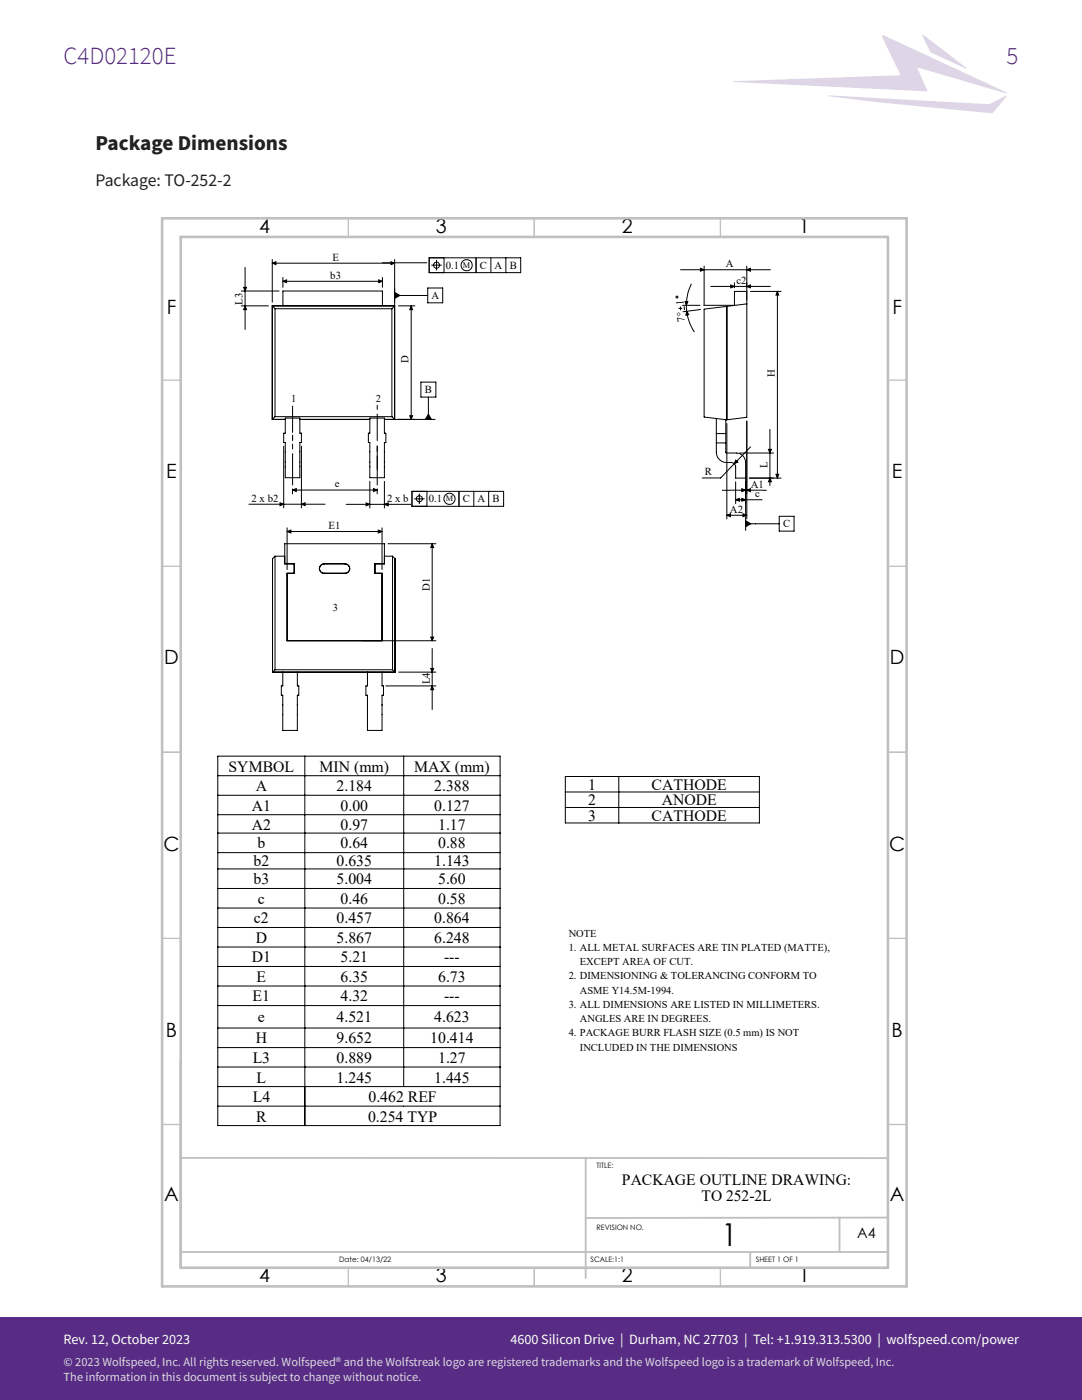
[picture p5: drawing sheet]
<svg xmlns="http://www.w3.org/2000/svg" width="216mm" height="279mm" viewBox="0 0 216 279" stroke-linecap="round" stroke-linejoin="round" font-family="sans-serif">
<g fill="#582c83">
<path d="M146.3 16.2l33.2-1.2 .1-.3-3.6-7.3a.25 .25 0 0 1 .1-.3 .25 .25 0 0 1 .2-.1l24.5 11.4 .1 .2-.2 .1-17.4-5.2-.1 .3 1.8 4.3v.1l-38.6-1.8z"/>
<path d="M184 6.9l8.9 6.8-7.2-3.2z"/>
<path d="M165.2 19l32.1 1.8 3.4-1.7 .2 .1-2.8 3.3-.2 .1-22.6-2.2-10-1.2z"/>
</g>
<path d="M0 262.9h215.9v16.5h-215.9z" fill="#582c84"/>
<g fill="none" stroke="#000" stroke-width=".2">
<path d="M48.1 58.1h7.6M48.6 57.3h.6l-.3 .8zM48.9 53.4v12.4M54.3 52.5l.8-.3v.6zM54.3 51.8v8.5M54.3 52.5h24.4M56.4 56.1l.8-.2v.5zM56.4 55.4v1.9M56.4 56.1h19.9M75.6 55.9l.7 .2-.7 .3zM76.3 55.4v1.9M76.3 52.4h8.9"/>
<path d="M78 52.2l.7 .3-.7 .3zM78.7 58.4l1.1 .6-1.1 .5zM78.7 51.8v31.9l-.5-.5M78.7 59h6.6M85.3 57.5h3v2.9h-3zM85.6 51.5h18.3v2.9h-18.3zM86.1 52.9h2.1M87.1 51.9v2.1M88.6 51.5v2.9M95 51.5v2.9M98 51.5v2.9M100.9 51.5v2.9"/>
<path d="M135.8 53.8h17.9M138 56.6l-.7 2-.3 2.3M139.8 53.5l.7 .3-.7 .3zM140.5 53.1v7.8M141.8 57.2h11.9M145.8 56.9l.8 .3-.8 .2zM146.6 56.4v1M149 57.2l.7-.3v.5zM149 53.8l.7-.3v.6zM149 53.1v30.2l-4 .5M149 58.2h-2.4v2.7h-6.2M149.7 58.2h6.2"/>
<path d="M155.1 58.2l.3 .7h-.6zM155.1 58.2v37.2M48.1 61h5.5M48.9 61l.3 .8h-.6zM54.3 61h24.4l-.5 .6M54.3 61v22.7M54.3 61l.6 .6M54.9 61.6v21.6M54.9 61.6h23.3M56.4 61v-2.9h19.9v2.9M78.2 61.6v21.6M79.5 61h3.3"/>
<path d="M82 61v22.7M82 61l.3 .8h-.5zM84 76.3h3v2.9h-3zM85.5 79.2v4.5M135.8 61.2v.7M136.2 61.5l-.8 .1M136.2 60.9h3.5M136.5 61.1l.1 .8M136.7 60.2h.6l-.3 .7zM137 60.9v1.2M137 62.1l.4 .7-.5 .1zM137 62.1l.6 2.4 1 1.8"/>
<path d="M139.8 61.8l-3.5 .4M145 61.1v22.7M145 61.1l-4.5 .6v21.5l4.5 .6M149 60.6l-4 .5M54.3 83.7h2.6M54.9 83.2h23.3M54.9 83.2l-.6 .5M56.6 89v12.4M56.9 83.4h2.9v3.1h.3v1.8h-.3v7h-2.9v-7h-.3v-1.8h.3zM58.4 97.8l.7-.3v.6zM58.4 97.6v1M58.4 97.8h16.9"/>
<path d="M59.8 83.7h14M60.1 89v12.4M73.8 83.4h2.9v3.1h.3v1.8h-.3v7h-2.9v-7h-.3v-1.8h.3zM73.8 96.1v5.3M74.5 97.5l.8 .3-.8 .3zM75.3 97.6v1M76.7 96.1v5.3M81.8 83h.5l-.3 .7zM82.2 98.1h18.3v2.9h-18.3zM82.6 99.6h2.1M83.7 98.5v2.1M85.2 98.1v2.9"/>
<path d="M85.5 82.7l.6 1h-1.2zM86.8 83.7h-10.1M91.6 98.1v2.9M94.5 98.1v2.9M97.5 98.1v2.9M142.9 86.5h1.9M142.9 83.5v6.8a2.06 2.06 0 0 0 2.1 2h.9a.94 .94 0 0 1 .9 .9v2.2h2M142.9 88.4h1.9M144.8 83.8v6.5l.1 .1h2a1.88 1.88 0 0 1 1.9 1.9v13.6M145 84.5v19.1M146.5 92.6l-2.7 2.8h-3.7M146.8 99.7l.7-.2v.5z"/>
<path d="M146.8 99.7h2M146.8 96.1v4.4M146.8 91.8l.4 .4-.7 .4zM147.7 90.4h6.7M148 97.5l.8 .3-.8 .3zM148 99.5l.8 .2-.8 .3zM148.8 99.7h3.3M148.8 97.8h.2M148.8 97.8l-4.7 .1M149 97.8l.7-.3v.6zM149 97.8l4 .1M149 84v19.6"/>
<path d="M149.5 95.4h6.4M149.8 89.2l-3.3 3.4M153.3 89.7h.6l-.3 .7zM153.6 85.7v11.2M153.6 95.4l.3 .7h-.6zM154.8 94.7h.6l-.3 .7zM49.7 100.6h15.2M54.9 111v22.7M54.9 111h1.9M54.9 111l-.5 .5v22.6M55.9 100.3l.7 .3-.7 .3zM57.3 106.1l.7-.3v.6z"/>
<path d="M57.3 105.3v8.4M57.3 106.1h18.9M60.1 100.6l.8-.3v.6zM64 112.8l.7-.3h4.1a.94 .94 0 0 1 1 1 .94 .94 0 0 1-1 .9h-4.1a.93 .93 0 0 1-.9-.6 .93 .93 0 0 1 .2-1zM69.1 100.7h12.9M73.1 100.4l.7 .3-.7 .2zM75.5 105.8l.7 .3-.7 .3zM76.2 105.3v8.4M76.7 111h1.6M76.7 100.7l.8-.3v.5zM77.4 108.5h9.6M78.3 111v22.7"/>
<path d="M78.3 111l.5 .5v22.6M86.2 108.5l.3 .8h-.5zM86.2 108.5v19.4M145 102.8l.8-.3v.6zM145 102.8h4M148.3 102.5l.7 .3-.7 .3zM148.8 103.9l1 .6-1 .6zM148.8 104.5h6.7M155.5 103h2.9v3h-2.9zM54.4 134.1h24.4M54.9 133.7h23.4M54.9 133.7l-.5 .4"/>
<path d="M56.4 134.1v2.8h-.3v1.8h.3v7.1h2.9v-7.1h.3v-1.8h-.3v-2.8M73.3 134.1v2.8h-.3v1.8h.3v7.1h2.9v-7.1h.3v-1.8h-.3v-2.8M77 136.9h10M78.3 133.7l.5 .4M79.6 134.1h7.4M86 127.1h.5l-.3 .8zM86 133.4h.5l-.3 .7zM86.2 136.9l.3 .7h-.5zM86.2 129.4v12.2M87 127.9h-29.7v-13.5h1.4v-1.9h-1.9v-4h19.9v4h-1.9v1.9h1.4v13.5M43.5 150.9h56.3v73.7h-56.3zM43.5 154.8h56.3"/>
<path d="M43.5 158.7h56.3M60.8 150.9v73.7M80.6 150.9v66M112.8 155h38.7v9.2h-38.7zM112.8 158.1h38.7M123.5 155v9.2M43.5 162.6h56.3M43.5 166.3h56.3M43.5 170.2h56.3M43.5 173.4h56.3M43.5 177.3h56.3M112.8 161.1h38.7"/>
<path d="M43.5 181.2h56.3M43.5 185.1h56.3M43.5 189h56.3M43.5 192.9h56.3M43.5 196.8h56.3M43.5 200.7h56.3M43.5 205.2h56.3M43.5 209.1h56.3M43.5 212.9h56.3M43.5 216.9h56.3M43.5 220.8h56.3"/>
<circle cx="87.1" cy="52.9" r=".61"/>
<circle cx="93.1" cy="52.9" r="1.11"/>
<circle cx="135.1" cy="59.3" r=".18"/>
<circle cx="83.7" cy="99.5" r=".59"/>
<circle cx="89.7" cy="99.6" r="1.11"/>
</g>
<path d="M58.4 86.8v10" fill="none" stroke="#000" stroke-width=".2" stroke-dasharray="11.3 .9 .9 .9" stroke-dashoffset="10.4"/>
<path d="M75.3 88.3v5.4" fill="none" stroke="#000" stroke-width=".2" stroke-dasharray="11.3 .9 .9 .9" stroke-dashoffset="13.5"/>
<path d="M75.3 88.3v8.5" fill="none" stroke="#000" stroke-width=".2" stroke-dasharray="11.3 .9 .9 .9" stroke-dashoffset="11.4"/>
<path d="M58.4 87.9v-6.9" fill="none" stroke="#000" stroke-width=".2" stroke-dasharray="11.3 .9 .9 .9" stroke-dashoffset="12.5"/>
<path d="M75.3 80.9v7" fill="none" stroke="#000" stroke-width=".2" stroke-dasharray="11.3 .9 .9 .9" stroke-dashoffset="12.4"/>
<g fill="none" stroke="#c0c0c0" stroke-width=".26">
<path d="M69.5 43.6v3.7M106.6 43.6v3.7M143.7 43.6v3.7M32.3 75.9h3.8M177.2 75.9h3.7M32.3 113h3.8M177.2 113h3.7M32.3 150.1h3.8M177.2 150.1h3.7M32.3 187.3h3.8M177.2 187.3h3.7M32.3 224.4h3.8"/>
<path d="M177.2 224.4h3.7M69.5 253v3.7M106.6 253v3.7M143.7 253v3.7"/>
</g>
<path d="M36 212v41M36 231.1h141.2M116.9 231.1v24M36 249.9h141.2M149.7 249.9v3.1M167.5 243v6.9M177.2 243l-60.3 .1" fill="none" stroke="#c0c0c0" stroke-width=".37"/>
<path d="M32.3 43.6h148.6v213.1h-148.6zM36.1 47.3h141.1v205.7h-141.1z" fill="none" stroke="#c0c0c0" stroke-width=".52"/>
<g fill="#000">
<path d="M54.3 52.5l.8-.3v.6zM78 52.2l.7 .3-.7 .3z"/>
<path d="M56.4 56.1l.8-.2v.5zM75.6 55.9l.7 .2-.7 .3zM146.8 91.8l-.3 .8 .7-.4z"/>
<path d="M78.7 58.4l1.1 .6-1.1 .5zM85.5 82.7l.6 1h-1.2zM148.8 103.9l1 .6-1 .6z"/>
<path d="M145.8 56.9l.8 .3-.8 .2zM149 57.2l.7-.3v.5z"/>
<path d="M149 53.8l.7-.3v.6zM139.8 53.5l.7 .3-.7 .3z"/>
<path d="M155.1 58.2l.3 .7h-.6zM154.8 94.7h.6l-.3 .7z"/>
<path d="M48.9 61l.3 .8h-.6zM48.6 57.3h.6l-.3 .8z"/>
<path d="M82 61l.3 .8h-.5zM81.8 83h.5l-.3 .7z"/>
<path d="M136.7 60.2h.6l-.3 .7zM137 62.1l.4 .7-.5 .1z"/>
<path d="M58.4 97.8l.7-.3v.6zM74.5 97.5l.8 .3-.8 .3z"/>
<path d="M146.8 99.7l.7-.2v.5zM148 99.5l.8 .2-.8 .3z"/>
<path d="M149 97.8l.7-.3v.6zM148 97.5l.8 .3-.8 .3z"/>
<path d="M153.3 89.7h.6l-.3 .7zM153.6 95.4l.3 .7h-.6z"/>
<path d="M55.9 100.3l.7 .3-.7 .3zM60.1 100.6l.8-.3v.6z"/>
<path d="M57.3 106.1l.7-.3v.6zM75.5 105.8l.7 .3-.7 .3z"/>
<path d="M73.1 100.4l.7 .3-.7 .2zM76.7 100.7l.8-.3v.5z"/>
<path d="M86.2 108.5l.3 .8h-.5zM86 127.1h.5l-.3 .8zM86 133.4h.5l-.3 .7zM86.2 136.9l.3 .7h-.5z"/>
<path d="M145 102.8l.8-.3v.6zM148.3 102.5l.7 .3-.7 .3z"/>
</g>
<text font-size="6.3" x="144" y="248.7">1</text>
<g font-size="4.9" fill="#412a88">
<text x="12.7" y="12.7">C4D02120E</text>
<text x="200.8" y="12.7">5</text>
</g>
<text font-size="4.2" fill="#231f20" x="19" y="30">Package Dimensions</text>
<g font-size="3.9">
<text x="51.7" y="46.5">4</text>
<text x="87" y="46.5">3</text>
<text x="124.1" y="46.5">2</text>
<text x="159.4" y="46.5">1</text>
<text x="33.3" y="62.6">F</text>
<text x="178.1" y="62.6">F</text>
<text x="33.2" y="95.5">E</text>
<text x="178" y="95.5">E</text>
<text x="32.8" y="132.6">D</text>
<text x="177.6" y="132.6">D</text>
<text x="32.6" y="169.7">C</text>
<text x="177.4" y="169.7">C</text>
<text x="33.1" y="206.9">B</text>
<text x="177.9" y="206.9">B</text>
<text x="32.8" y="239.7">A</text>
<text x="177.6" y="239.7">A</text>
<text x="51.7" y="255.9">4</text>
<text x="87" y="255.9">3</text>
<text x="124.1" y="255.9">2</text>
<text x="159.4" y="255.9">1</text>
</g>
<text font-size="3.5" fill="#231f20" x="19" y="37.1">Package: TO-252-2</text>
<g font-size="3.1">
<text x="45.6" y="154">SYMBOL</text>
<text x="63.8" y="154">MIN (mm)</text>
<text x="82.6" y="154">MAX (mm)</text>
<text x="50.2" y="161.8">A1</text>
<text x="51" y="157.9">A</text>
<text x="67.2" y="157.9">2.184</text>
<text x="67.9" y="161.8">0.00</text>
<text x="86.6" y="161.8">0.127</text>
<text x="86.6" y="157.9">2.388</text>
<text x="117.4" y="157.7">1</text>
<text x="117.4" y="160.7">2</text>
<text x="130" y="157.7">CATHODE</text>
<text x="132" y="160.7">ANODE</text>
<text x="50.2" y="165.5">A2</text>
<text x="67.9" y="165.5">0.97</text>
<text x="87.4" y="165.5">1.17</text>
<text x="117.4" y="163.8">3</text>
<text x="130" y="163.8">CATHODE</text>
<text x="50.6" y="172.9">b2</text>
<text x="51.4" y="169.3">b</text>
<text x="67.2" y="172.9">0.635</text>
<text x="67.9" y="169.3">0.64</text>
<text x="86.6" y="172.9">1.143</text>
<text x="87.4" y="169.3">0.88</text>
<text x="50.6" y="176.5">b3</text>
<text x="67.2" y="176.5">5.004</text>
<text x="87.4" y="176.5">5.60</text>
<text x="50.7" y="184.3">c2</text>
<text x="51.5" y="180.4">c</text>
<text x="67.2" y="184.3">0.457</text>
<text x="67.9" y="180.4">0.46</text>
<text x="86.6" y="184.3">0.864</text>
<text x="87.4" y="180.4">0.58</text>
<text x="51" y="188.2">D</text>
<text x="67.2" y="188.2">5.867</text>
<text x="86.6" y="188.2">6.248</text>
<text x="50.2" y="192.1">D1</text>
<text x="51.2" y="196">E</text>
<text x="67.9" y="192.1">5.21</text>
<text x="68" y="196">6.35</text>
<text x="87.4" y="196">6.73</text>
<text x="88.6" y="192.1">---</text>
<text x="50.4" y="199.9">E1</text>
<text x="68" y="199.9">4.32</text>
<text x="88.6" y="199.9">---</text>
<text x="51" y="208.2">H</text>
<text x="51.5" y="204.1">e</text>
<text x="67.2" y="204.1">4.521</text>
<text x="67.2" y="208.2">9.652</text>
<text x="85.9" y="208.2">10.414</text>
<text x="86.6" y="204.1">4.623</text>
<text x="50.4" y="212.1">L3</text>
<text x="67.2" y="212.1">0.889</text>
<text x="87.4" y="212.1">1.27</text>
<text x="50.4" y="219.9">L4</text>
<text x="51.2" y="216">L</text>
<text x="67.2" y="216">1.245</text>
<text x="73.5" y="219.9">0.462 REF</text>
<text x="86.7" y="216">1.445</text>
<text x="51.1" y="223.8">R</text>
<text x="73.4" y="223.8">0.254 TYP</text>
<text x="124.1" y="236.5">PACKAGE OUTLINE DRAWING:</text>
<text x="140" y="239.7">TO 252-2L</text>
</g>
<text font-size="2.9" x="171" y="247.1">A4</text>
<g font-size="2.8" fill="#fff">
<text x="12.7" y="268.2">Rev. 12, October 2023</text>
<text x="101.8" y="268.2">4600 Silicon Drive | Durham, NC 27703 | Tel: +1.919.313.5300 | wolfspeed.com/power</text>
</g>
<g font-size="2.5" fill="#fff">
<text x="12.7" y="272.6">© 2023 Wolfspeed, Inc. All rights reserved. Wolfspeed® and the Wolfstreak logo are registered trademarks and the Wolfspeed logo is a trademark of Wolfspeed, Inc.</text>
<text x="12.7" y="275.6">The information in this document is subject to change without notice.</text>
</g>
<g font-size="2.1">
<text x="66.3" y="52">E</text>
<text x="89" y="53.6">0.1</text>
<text x="95.8" y="53.6">C</text>
<text x="98.7" y="53.6">A</text>
<text x="101.7" y="53.6">B</text>
<text x="144.9" y="53.3">A</text>
<text x="65.9" y="55.6">b3</text>
<text x="86.1" y="59.6">A</text>
<text x="146.9" y="56.6">c2</text>
<text x="48.4" y="60.9" transform="rotate(-90 48.4 60.9)">L3</text>
<text x="136.6" y="64.2" transform="rotate(-93 136.6 64.2)">7° 1</text>
<text x="81.5" y="72.5" transform="rotate(-90 81.5 72.5)">D</text>
<text x="154.6" y="75.2" transform="rotate(-90 154.6 75.2)">H</text>
<text x="58.1" y="80.3">1</text>
<text x="75" y="80.3">2</text>
<text x="84.8" y="78.4">B</text>
<text x="140.7" y="94.9">R</text>
<text x="153.1" y="93.5" transform="rotate(-90 153.1 93.5)">L</text>
<text x="50.2" y="100.1">2 x b2</text>
<text x="66.8" y="97.3">e</text>
<text x="77.2" y="100.1">2 x b</text>
<text x="85.6" y="100.2">0.1</text>
<text x="92.4" y="100.2">C</text>
<text x="95.3" y="100.2">A</text>
<text x="98.3" y="100.2">B</text>
<text x="149.8" y="97.3">A1</text>
<text x="150.7" y="99.2">c</text>
<text x="65.5" y="105.6">E1</text>
<text x="145.6" y="102.3">A2</text>
<text x="156.3" y="105.2">C</text>
<text x="85.7" y="118" transform="rotate(-90 85.7 118)">D1</text>
<text x="66.4" y="122">3</text>
<text x="85.7" y="136.6" transform="rotate(-90 85.7 136.6)">L4</text>
<text x="113.5" y="186.9">NOTE</text>
<text x="113.5" y="189.8">1. ALL METAL SURFACES ARE TIN PLATED (MATTE),</text>
<text x="113.5" y="195.5">2. DIMENSIONING &amp; TOLERANCING CONFORM TO</text>
<text x="115.7" y="192.6">EXCEPT AREA OF CUT.</text>
<text x="113.5" y="201.1">3. ALL DIMENSIONS ARE LISTED IN MILLIMETERS.</text>
<text x="115.7" y="198.3">ASME Y14.5M-1994.</text>
<text x="115.7" y="204">ANGLES ARE IN DEGREES.</text>
<text x="113.5" y="206.8">4. PACKAGE BURR FLASH SIZE (0.5 mm) IS NOT</text>
<text x="115.7" y="209.7">INCLUDED IN THE DIMENSIONS</text>
</g>
<g font-size="1.7">
<text x="92.4" y="53.4">M</text>
<text x="89" y="100">M</text>
</g>
<g font-size="1.5">
<text x="119" y="233.2">TITLE:</text>
<text x="119" y="245.5">REVISION NO.</text>
<text x="67.7" y="252">Date: 04/13/22</text>
<text x="117.8" y="252">SCALE:1:1</text>
<text x="150.8" y="252">SHEET 1 OF 1</text>
</g>
</svg>
